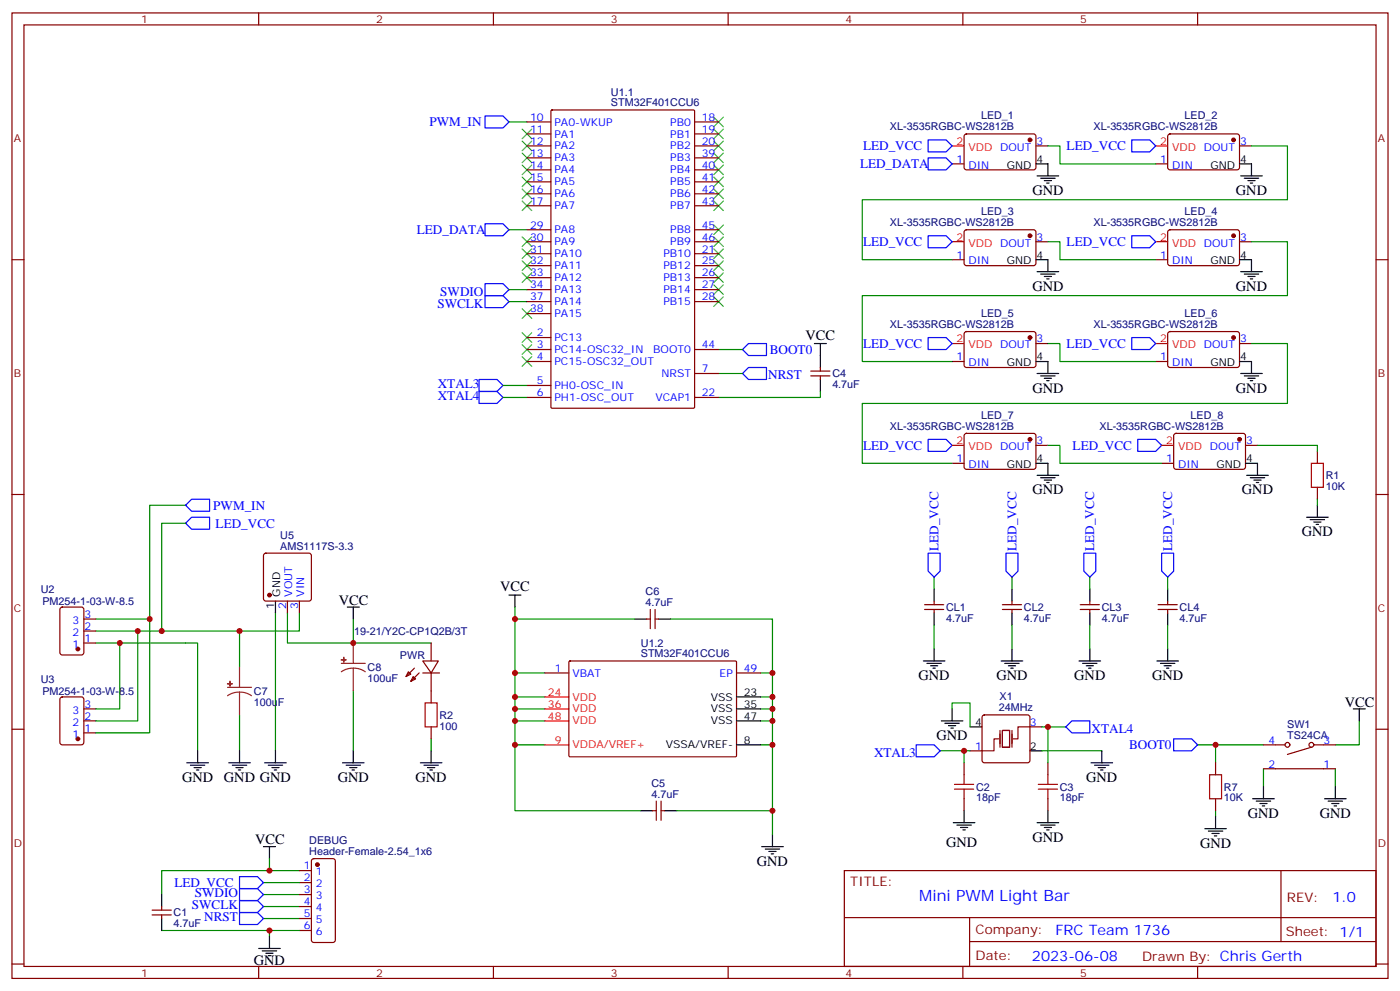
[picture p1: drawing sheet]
<svg xmlns="http://www.w3.org/2000/svg" width="412mm" height="292mm" viewBox="0 0 412 292" stroke-linecap="round" stroke-linejoin="round" font-family="sans-serif">
<g fill="none" stroke="#870000" stroke-width=".35">
<path d="M3.5 3.8h405.4v284.3h-405.4zM7.1 7.3h398.2v277.3h-398.2zM76.2 3.8v3.5M145.3 3.8v3.5M214.5 3.8v3.5M283.6 3.8v3.5M352.8 3.8v3.5M155.2 35.9h7.1M155.2 39.4h7.1M162.3 32.6l.3-.2h41.7l.3 .2v87.3l-.2 .3h-41.8l-.3-.2zM204.6 35.9h7.1M204.6 39.4h7.1"/>
<path d="M284.2 39.6l.5-.2 20 .1 .5 .6-.1 9.5-.7 .4h-20l-.4-.7v-9.2zM344.2 39.6l.5-.2 20 .1 .4 .6v9.5l-.7 .4h-20l-.4-.7v-9.2zM155.2 43h7.1M155.2 46.5h7.1M155.2 50h7.1M155.2 53.6h7.1M155.2 57.1h7.1M204.6 43h7.1M204.6 46.5h7.1M204.6 50h7.1M204.6 53.6h7.1M204.6 57.1h7.1"/>
<path d="M280.5 48.3h3.5M305.2 43h3.5M340.4 48.3h3.6M365.1 43h3.6M3.5 76.5h3.6M155.2 71.2h7.1M155.2 60.6h7.1M155.2 67.7h7.1M155.2 74.7h7.1M155.2 78.2h7.1M204.6 71.2h7.1M204.6 60.6h7.1"/>
<path d="M204.6 67.7h7.1M204.6 74.7h7.1M204.6 78.2h7.1M280.5 76.5h3.5M284.2 67.9l.5-.2h20l.5 .7-.1 9.4-.7 .4h-20l-.4-.7v-9.1zM305.2 71.2h3.5M340.4 76.5h3.6M344.2 67.9l.5-.2h20l.4 .7v9.4l-.7 .4h-20l-.4-.7v-9.1zM365.1 71.2h3.6M405.3 76.5h3.6M155.2 81.8h7.1M155.2 85.3h7.1"/>
<path d="M155.2 88.8h7.1M155.2 92.4h7.1M155.2 99.4h7.1M204.6 81.8h7.1M204.6 85.3h7.1M204.6 88.8h7.1M284.2 97.9l.5-.3 20 .1 .5 .7-.1 9.4-.7 .4h-20l-.4-.7v-9.1zM344.2 97.9l.5-.3 20 .1 .4 .7v9.4l-.7 .4h-20l-.4-.7v-9.1zM155.2 106.5h7.1M155.2 102.9h7.1M155.2 113.5h7.1M155.2 117.1h7.1"/>
<path d="M204.6 102.9h7.1M204.6 117.1h7.1M204.6 110h7.1M238.8 109.3h5.7M238.8 110.7h5.7M241.7 108.2v1.1M241.7 110.7v1.1M280.5 106.5h3.5M305.2 101.2h3.5M340.4 106.5h3.6M365.1 101.2h3.6M280.5 136.5h3.5"/>
<path d="M284.2 127.8l.5-.2 20 .1 .5 .6-.1 9.5-.7 .4h-20l-.4-.7v-9.2zM305.2 131.2h3.5M342.2 136.5h3.5M346 127.8l.4-.2 20.1 .1 .4 .6-.1 9.5-.6 .4h-20l-.5-.7v-9.2zM366.9 131.2h3.5M388.1 132.9v3.6M3.5 145.6h3.6M388.1 143.5v3.5M405.3 145.6h3.6M17.9 179l.4-.2h5.7l.6 .4 .1 13-.5 .6-5.9 .1-.6-.5-.1-12.9zM77.8 163.1l.5-.2h12.7l.5 .2 .2 .5v12.7l-.2 .5-.5 .2h-12.7l-.5-.2-.2-.5v-12.7zM84.7 177v3.6"/>
<path d="M88.2 177v3.6M191.6 179.5v5.6M193 179.5v5.6M272.3 178.1h5.7M272.3 179.5h5.7M275.2 177v1.1M275.2 179.5v1.1M295.3 178.1h5.6M295.3 179.5h5.6M298.1 177v1.1M298.1 179.5v1.1M318.2 178.1h5.6"/>
<path d="M318.2 179.5h5.6M321 177v1.1M321 179.5v1.1M341.1 178.1h5.7M341.1 179.5h5.7M344 177v1.1M344 179.5v1.1M24.7 182.3h3.5M24.7 189.4h3.5M24.7 185.8h3.5M120.3 197.8l.7 .7-1.4 .7zM121.7 199.2l.7 .8-1.4 .7z"/>
<path d="M122.1 196.8l-2.5 2.4M123.5 198.2l-2.5 2.5M124.5 194.7h4.6l-2.1 3.5zM124.5 198.2h5M127 189.4v5.3M127 198.2v8.8M160.5 198.2h7.1M167.6 194.8l.3-.1h48.9l.2 .3-.1 27.7-.3 .2-48.9-.1-.1-.3zM190.5 182.3h1.1M193 182.3h1M217 198.2h7M3.5 214.8h3.6"/>
<path d="M17.9 205.5l.4-.3h5.7l.6 .5 .1 13-.5 .6-5.9 .1-.6-.5-.1-12.9zM24.7 215.8h3.5M24.7 212.3h3.5M24.7 208.8h3.5M127 214.1v3.5M289.5 210.7l.5-.2h12.7l.5 .2 .2 .5v12.7l-.2 .5-.5 .2h-12.7l-.5-.2-.2-.5v-12.7zM303.4 214.1h3.5M372.2 219.4h6.3M387 219.4h6.3M405.3 214.8h3.6M192.3 238.8h1M193.3 235.9v5.7"/>
<path d="M194.7 235.9v5.7M194.7 238.8h1.1M284 224.6v3.6M284 235.2v3.6M285.8 221.1h3.5M308.7 224.6v3.6M308.7 235.2v3.6M358.1 224.6v3.6M358.1 235.2v3.6M372.2 226.4h21.1M386.3 220.1l-7.1 2.1M88.2 256.4h3.5"/>
<path d="M88.2 259.9h3.5M92 253.1l.4-.2h5.7l.6 .4 .1 23.6-.5 .6-5.9 .1-.6-.5-.1-23.5zM248.7 256.4h156.6v28.2h-156.6zM377.3 256.4v20.9M44.8 268h5.6M44.8 269.5h5.6M47.6 267v1M47.6 269.5v1M88.2 263.5h3.5M88.2 267h3.5M88.2 270.5h3.5M88.2 274h3.5"/>
<path d="M248.7 270.2h156.5M285.6 277.3h119.6M285.6 270.2v14.2M3.5 283.9h3.6M76.2 284.6v3.5M145.3 284.6v3.5M214.5 284.6v3.5M283.6 284.6v3.5M352.8 284.6v3.5M405.3 283.9h3.6"/>
<circle cx="379.2" cy="219.4" r=".71"/>
<circle cx="386.3" cy="219.4" r=".71"/>
</g>
<g fill="#870000" stroke="#870000" stroke-width=".35">
<circle cx="363.4" cy="41.2" r=".53"/>
<circle cx="303.4" cy="41.2" r=".53"/>
<circle cx="363.4" cy="69.4" r=".53"/>
<circle cx="303.4" cy="69.4" r=".53"/>
<circle cx="363.4" cy="99.4" r=".53"/>
<circle cx="303.4" cy="99.4" r=".53"/>
<circle cx="79.4" cy="175.3" r=".53"/>
<circle cx="365.1" cy="129.4" r=".53"/>
<circle cx="303.4" cy="129.4" r=".53"/>
<circle cx="93.5" cy="254.6" r=".53"/>
<circle cx="22.9" cy="191.1" r=".53"/>
<circle cx="22.9" cy="217.6" r=".53"/>
</g>
<path d="M280.5 43h3.5M340.4 43h3.6M280.5 71.2h3.5M340.4 71.2h3.6M280.5 101.2h3.5M340.4 101.2h3.6M280.5 131.2h3.5M342.2 131.2h3.5M160.5 219.4h7.1M160.5 205.2h7.1M160.5 208.8h7.1M160.5 212.3h7.1" fill="none" stroke="#f00" stroke-width=".35"/>
<g fill="none" stroke="#000" stroke-width=".35">
<path d="M305.2 48.3h3.5v3.5M305.5 51.8h6.4M306.6 52.5h4.2M307.6 53.2h2.1M308.3 53.9h.7M365.1 48.3h3.6v3.5M365.5 51.8h6.3M366.5 52.5h4.3M367.6 53.2h2.1M368.3 53.9h.7M305.2 76.5h3.5v3.5M365.1 76.5h3.6v3.5"/>
<path d="M305.5 80h6.4M306.6 80.7h4.2M307.6 81.4h2.1M308.3 82.1h.7M365.5 80h6.3M366.5 80.7h4.3M367.6 81.4h2.1M368.3 82.1h.7M239.9 101.2h3.5M241.7 101.2v7M241.7 111.8v3.5M305.2 106.5h3.5v3.5"/>
<path d="M305.5 110h6.4M306.6 110.7h4.2M307.6 111.4h2.1M308.3 112.1h.7M365.1 106.5h3.6v3.5M365.5 110h6.3M366.5 110.7h4.3M367.6 111.4h2.1M368.3 112.1h.7M305.2 136.5h3.5v3.5M305.5 140h6.4M366.9 136.5h3.5v3.5"/>
<path d="M367.2 140h6.4M306.6 140.7h4.2M307.6 141.4h2.1M308.3 142.1h.7M368.3 140.7h4.2M369.4 141.4h2.1M370.1 142.1h.7M384.9 152.3h6.3M385.9 153h4.3M387 153.7h2.1M387.7 154.4h.7M388.1 148.8v3.5"/>
<path d="M81.1 177v3.6M102.3 178.8h3.5M104.1 178.8v3.5M149.9 175.3h3.6M151.7 175.3v3.5M275.2 173.5v3.5M298.1 173.5v3.5M321 173.5v3.5M344 173.5v3.5M187 182.3h3.5M194 182.3h3.6M272 194.7h6.3"/>
<path d="M273 195.4h4.3M274.1 196.1h2.1M274.8 196.8h.7M275.2 180.6v3.5M275.2 191.1v3.6M294.9 194.7h6.4M296 195.4h4.2M297 196.1h2.2M297.7 196.8h.7M298.1 180.6v3.5M298.1 191.1v3.6M317.9 194.7h6.3"/>
<path d="M318.9 195.4h4.2M320 196.1h2.1M320.7 196.8h.7M321 180.6v3.5M321 191.1v3.6M340.8 194.7h6.3M341.8 195.4h4.3M342.9 196.1h2.1M343.6 196.8h.7M344 180.6v3.5M344 191.1v3.6M217 212.3h7"/>
<path d="M217 208.8h7M217 219.4h7M217 205.2h7M277.3 212.3h6.3M278.3 213h4.3M279.4 213.7h2.1M280.1 214.4h.7M280.5 208.8v3.5M285.8 214.1h3.5M398.6 208.8h3.6M400.4 208.8v3.5M55 224.6h6.4"/>
<path d="M56.1 225.4h4.2M57.1 226.1h2.2M57.9 226.8h.7M58.2 221.1v3.5M67.4 224.6h6.3M68.4 225.4h4.3M69.5 226.1h2.1M70.2 226.8h.7M70.6 221.1v3.5M78 224.6h6.3M79 225.4h4.3M80.1 226.1h2.1"/>
<path d="M80.8 226.8h.7M81.1 221.1v3.5M100.9 224.6h6.3M102 225.4h4.2M103 226.1h2.1M103.7 226.8h.7M104.1 221.1v3.5M123.8 224.6h6.4M124.9 225.4h4.2M125.9 226.1h2.2M126.6 226.8h.8M127 221.1v3.5"/>
<path d="M188.7 238.8h3.6M195.8 238.8h3.5M284 238.8v3.5M303.4 221.1h3.5M308.7 238.8v3.5M321.4 224.6h6.3M322.4 225.4h4.3M323.5 226.1h2.1M324.2 226.8h.7M324.6 221.1v3.5M369 235.2h6.4M370.1 235.9h4.2"/>
<path d="M371.1 236.6h2.1M371.8 237.3h.7M372.2 231.7v3.5M390.2 235.2h6.3M391.2 235.9h4.3M392.3 236.6h2.1M393 237.3h.7M393.3 231.7v3.5M77.6 249.3h3.5M79.4 249.3v3.6M224.4 249.3h6.3M225.4 250h4.3"/>
<path d="M226.5 250.8h2.1M227.2 251.5h.7M227.5 245.8v3.5M280.8 242.3h6.4M281.9 243h4.2M282.9 243.7h2.1M283.6 244.4h.7M305.5 242.3h6.4M306.6 243h4.2M307.6 243.7h2.1M308.3 244.4h.7M354.9 244.1h6.3"/>
<path d="M356 244.8h4.2M357 245.5h2.1M357.7 246.2h.7M358.1 240.5v3.6M47.6 263.5v3.5M47.6 270.5v3.5M76.2 279.3h6.3M79.4 275.8v3.5M77.3 280h4.2M78.3 280.7h2.1M79 281.4h.7"/>
</g>
<g fill="none" stroke="#008700" stroke-width=".35">
<path d="M149.9 35.9h5.3M308.7 43h3.5v5.3h28.2M368.7 43h10.5v15.8h-125.2v17.7h26.5M149.9 67.7h5.3M308.7 71.2h3.5v5.3h28.2M368.7 71.2h10.5v15.9h-125.2v19.4h26.5M149.9 85.3h5.3M149.9 88.8h5.3M148.2 117.1h7M148.2 113.5h7M211.7 110h7M211.7 102.9h7"/>
<path d="M241.7 115.3v1.8h-30M308.7 101.2h3.5v5.3h28.2M368.7 101.2h10.5v17.6h-125.2v17.7h26.5M308.7 131.2h3.5v5.3h30M370.4 131.2h17.7v1.7M54.7 148.8h-10.6v33.5h-15.9M54.7 154.1h-7.1v31.7M388.1 147v1.8M151.7 178.8v19.4h8.8M275.2 170v3.5M298.1 170v3.5M321 170v3.5"/>
<path d="M344 170v3.5M28.2 189.4h30v31.7M35.3 189.4v19.4h-7.1M40.6 185.8v26.5h-12.4M44.1 182.3v33.5h-15.9M70.6 185.8v10.6M81.1 180.6v40.5M84.7 180.6v8.8h19.4v-7.1M88.2 180.6v5.2h-60M104.1 189.4h22.9M151.7 198.2v7h8.8M151.7 182.3h35.3"/>
<path d="M197.6 182.3h29.9v22.9M224 198.2h3.5M275.2 184.1v7M298.1 184.1v7M321 184.1v7M344 184.1v7M70.6 210.5v10.6M104.1 203.5v17.6M127 217.6v3.5M151.7 205.2v3.6h8.8M151.7 208.8v3.5h8.8M151.7 212.3v7.1h8.8"/>
<path d="M151.7 219.4v19.4h37M224 205.2h3.5v40.6M224 219.4h3.5M224 208.8h3.5M224 212.3h3.5M280.5 208.8v-1.8h5.3v7.1M306.9 214.1h7.1M308.7 214.1v10.5M352.8 219.4h19.4M358.1 219.4v5.2M400.4 212.3v7.1h-7.1M199.3 238.8h28.2"/>
<path d="M276.9 221.1h8.9M284 221.1v3.5M306.9 221.1h17.7M358.1 238.8v1.7M372.2 226.4v5.3M393.3 226.4v5.3M77.6 259.9h10.6M79.4 252.9v3.5M88.2 256.4h-40.6v7.1M47.6 274h31.8v1.8M77.6 267h10.6M77.6 263.5h10.6"/>
<path d="M77.6 270.5h10.6M79.4 274h8.8"/>
</g>
<g fill="none" stroke="#00f" stroke-width=".35">
<path d="M142.9 34.1h5.3l1.7 1.8-1.7 1.8h-5.3zM273.4 41.2h5.3l1.8 1.8-1.8 1.7h-5.3zM273.4 46.5h5.3l1.8 1.8-1.8 1.7h-5.3zM333.4 41.2h5.3l1.7 1.8-1.7 1.7h-5.3zM142.9 65.9h5.3l1.7 1.8-1.7 1.7h-5.3zM273.4 69.4h5.3l1.8 1.8-1.8 1.8h-5.3zM333.4 69.4h5.3l1.7 1.8-1.7 1.8h-5.3zM142.9 83.5h5.3l1.7 1.8-1.7 1.8h-5.3zM142.9 87.1h5.3l1.7 1.7-1.7 1.8h-5.3zM273.4 99.4h5.3l1.8 1.8-1.8 1.7h-5.3zM333.4 99.4h5.3l1.7 1.8-1.7 1.7h-5.3zM141.1 115.3h5.3l1.8 1.8-1.8 1.7h-5.3z"/>
<path d="M141.1 111.8h5.3l1.8 1.7-1.8 1.8h-5.3zM220.5 101.2h5.3v3.5h-5.3l-1.8-1.8zM220.5 108.2h5.3v3.6h-5.3l-1.8-1.8zM273.4 129.4h5.3l1.8 1.8-1.8 1.7h-5.3zM335.1 129.4h5.3l1.8 1.8-1.8 1.7h-5.3zM54.7 154.1l1.7-1.8h5.3v3.6h-5.3zM56.4 147h5.3v3.6h-5.3l-1.7-1.8zM273.4 162.9h3.5v5.3l-1.7 1.8-1.8-1.8zM296.3 162.9h3.6v5.3l-1.8 1.8-1.8-1.8zM319.3 162.9h3.5v5.3l-1.8 1.8-1.7-1.8zM342.2 162.9h3.5v5.3l-1.7 1.8-1.8-1.8zM269.9 219.4h5.3l1.7 1.7-1.7 1.8h-5.3z"/>
<path d="M315.7 212.3h5.3v3.5h-5.3l-1.7-1.7zM345.7 217.6h5.3l1.8 1.8-1.8 1.7h-5.3zM70.6 258.2h5.2l1.8 1.7-1.8 1.8h-5.2zM70.6 268.7h5.2l1.8 1.8-1.8 1.8h-5.2zM70.6 261.7h5.2l1.8 1.8-1.8 1.7h-5.2zM70.6 265.2h5.2l1.8 1.8-1.8 1.7h-5.2z"/>
</g>
<path d="M386.3 136.5h3.5v7h-3.5zM125.2 207h3.6v7.1h-3.6zM281.2 232.4h5.6M281.2 231h5.6M284 228.2v2.8M284 232.4v2.8M305.9 232.4h5.6M305.9 231h5.6M308.7 228.2v2.8M308.7 232.4v2.8M356.3 228.2h3.5v7h-3.5z" fill="none" stroke="#a10000" stroke-width=".35"/>
<path d="M294.2 217.6h-1.4v3.5h-3.5M294.6 215.1v5M295.3 215.1h2.1v5h-2.1zM298.1 215.1v5M303.4 214.1h-3.5v3.5h-1.5" fill="none" stroke="#870012" stroke-width=".35"/>
<path d="M70.6 196.4v6M100.5 195.4h7.1M104.1 196.8l1.8 .2 1.7 .8M104.1 196.8l-1.9 .2-1.7 .8M104.1 189.4v6M104.1 196.8v6.7M67 202.4h7.1M70.6 203.8l1.8 .3 1.7 .8M70.6 203.8l-1.9 .3-1.7 .8M70.6 203.8v6.7" fill="none" stroke="#8c2424" stroke-width=".35"/>
<g fill="#8c2424" stroke="#8c2424" stroke-width=".35">
<path d="M100.5 194.3h1.5z"/>
<path d="M101.2 193.6l.1 1.4z"/>
<path d="M67 201.4h1.4z"/>
<path d="M67.7 200.7l.1 1.4z"/>
</g>
<g fill="none" stroke="#3c3" stroke-width=".35">
<path d="M153.8 38l2.8 2.9M156.6 38l-2.8 2.9M210.3 38l2.8 2.9M210.3 34.5l2.8 2.8M213.1 38l-2.8 2.9M213.1 34.5l-2.8 2.8M153.8 41.6l2.8 2.8M153.8 45.1l2.8 2.8M153.8 48.6l2.8 2.8M153.8 52.1l2.8 2.9M153.8 55.7l2.8 2.8M153.8 59.2l2.8 2.8"/>
<path d="M156.6 41.6l-2.8 2.8M156.6 45.1l-2.8 2.8M156.6 48.6l-2.8 2.8M156.6 52.1l-2.8 2.9M156.6 55.7l-2.8 2.8M156.6 59.2l-2.8 2.8M210.3 59.2l2.8 2.8M210.3 55.7l2.8 2.8M210.3 52.1l2.8 2.9M210.3 48.6l2.8 2.8M210.3 45.1l2.8 2.8M210.3 41.6l2.8 2.8"/>
<path d="M213.1 41.6l-2.8 2.8M213.1 45.1l-2.8 2.8M213.1 48.6l-2.8 2.8M213.1 59.2l-2.8 2.8M213.1 55.7l-2.8 2.8M213.1 52.1l-2.8 2.9M153.8 69.8l2.8 2.8M153.8 73.3l2.8 2.8M153.8 76.8l2.8 2.9M156.6 69.8l-2.8 2.8M156.6 73.3l-2.8 2.8M156.6 76.8l-2.8 2.9"/>
<path d="M210.3 66.3l2.8 2.8M210.3 69.8l2.8 2.8M210.3 73.3l2.8 2.8M210.3 76.8l2.8 2.9M213.1 66.3l-2.8 2.8M213.1 69.8l-2.8 2.8M213.1 73.3l-2.8 2.8M213.1 76.8l-2.8 2.9M153.8 98l2.8 2.8M153.8 90.9l2.8 2.9M153.8 80.4l2.8 2.8M156.6 98l-2.8 2.8"/>
<path d="M156.6 90.9l-2.8 2.9M156.6 80.4l-2.8 2.8M210.3 80.4l2.8 2.8M210.3 83.9l2.8 2.8M210.3 87.4l2.8 2.8M213.1 80.4l-2.8 2.8M213.1 83.9l-2.8 2.8M213.1 87.4l-2.8 2.8M153.8 101.5l2.8 2.9M153.8 105.1l2.8 2.8M156.6 101.5l-2.8 2.9M156.6 105.1l-2.8 2.8"/>
</g>
<g fill="#c00">
<circle cx="104.1" cy="189.4" r=".88"/>
<circle cx="70.6" cy="185.8" r=".88"/>
<circle cx="47.6" cy="185.8" r=".88"/>
<circle cx="358.1" cy="219.4" r=".88"/>
<circle cx="284" cy="221.1" r=".88"/>
<circle cx="308.7" cy="214.1" r=".88"/>
<circle cx="151.7" cy="198.2" r=".88"/>
<circle cx="151.7" cy="205.2" r=".88"/>
<circle cx="151.7" cy="208.8" r=".88"/>
<circle cx="151.7" cy="212.3" r=".88"/>
<circle cx="227.5" cy="208.8" r=".88"/>
<circle cx="227.5" cy="212.3" r=".88"/>
<circle cx="227.5" cy="219.4" r=".88"/>
<circle cx="151.7" cy="182.3" r=".88"/>
<circle cx="227.5" cy="205.2" r=".88"/>
<circle cx="151.7" cy="219.4" r=".88"/>
<circle cx="227.5" cy="238.8" r=".88"/>
<circle cx="227.5" cy="198.2" r=".88"/>
<circle cx="79.4" cy="274" r=".88"/>
<circle cx="79.4" cy="256.4" r=".88"/>
<circle cx="35.3" cy="189.4" r=".88"/>
<circle cx="40.6" cy="185.8" r=".88"/>
<circle cx="44.1" cy="182.3" r=".88"/>
</g>
<text font-size="4.6" fill="#00f" x="270.8" y="265.4">Mini PWM Light Bar</text>
<g font-size="4.2">
<text x="304.1" y="57.4">GND</text>
<text x="364.1" y="57.4">GND</text>
<text x="304.1" y="85.7">GND</text>
<text x="364.1" y="85.7">GND</text>
<text x="237.3" y="100">VCC</text>
<text x="304.1" y="115.6">GND</text>
<text x="364.1" y="115.6">GND</text>
<text x="304.1" y="145.6">GND</text>
<text x="365.8" y="145.6">GND</text>
<text x="383.5" y="158">GND</text>
<text x="99.8" y="178.1">VCC</text>
<text x="147.3" y="174.1">VCC</text>
<text x="270.6" y="200.3">GND</text>
<text x="293.5" y="200.3">GND</text>
<text x="316.4" y="200.3">GND</text>
<text x="339.4" y="200.3">GND</text>
<text x="396.2" y="208.1">VCC</text>
<text x="275.9" y="217.9">GND</text>
<text x="53.6" y="230.3">GND</text>
<text x="66" y="230.3">GND GND</text>
<text x="99.5" y="230.3">GND</text>
<text x="122.4" y="230.3">GND</text>
<text x="320" y="230.3">GND</text>
<text x="367.6" y="240.9">GND</text>
<text x="388.8" y="240.9">GND</text>
<text x="75.1" y="248.6">VCC</text>
<text x="278.7" y="249.3">GND</text>
<text x="304.1" y="247.9">GND</text>
<text x="353.5" y="249.7">GND</text>
<text x="223" y="255">GND</text>
<text x="74.8" y="284.3">GND</text>
</g>
<g font-size="4.2" fill="#00f">
<text x="392.5" y="265.7">1.0</text>
<text x="310.9" y="275.2">FRC Team 1736</text>
<text x="304" y="283">2023-06-08</text>
</g>
<g font-size="3.9" fill="#00f">
<text x="126.5" y="37.2">PWM_IN</text>
<text x="254.2" y="44.2">LED_VCC</text>
<text x="314.2" y="44.2">LED_VCC</text>
<text x="253.3" y="49.5">LED_DATA</text>
<text x="122.8" y="68.9">LED_DATA</text>
<text x="254.2" y="72.4">LED_VCC</text>
<text x="314.2" y="72.4">LED_VCC</text>
<text x="129.7" y="87.1">SWDIO</text>
<text x="128.8" y="90.6">SWCLK</text>
<text x="226.8" y="104.3">BOOT0</text>
<text x="254.2" y="102.4">LED_VCC</text>
<text x="314.2" y="102.4">LED_VCC</text>
<text x="226.3" y="111.8">NRST</text>
<text x="129" y="117.9">XTAL4</text>
<text x="129" y="114.4">XTAL3</text>
<text x="254.2" y="132.4">LED_VCC</text>
<text x="316" y="132.4">LED_VCC</text>
<text x="62.8" y="150.1">PWM_IN</text>
<text x="63.5" y="155.4">LED_VCC</text>
<text x="276.5" y="162.2" transform="rotate(-90 276.5 162.2)">LED_VCC</text>
<text x="299.4" y="162.2" transform="rotate(-90 299.4 162.2)">LED_VCC</text>
<text x="322.3" y="162.2" transform="rotate(-90 322.3 162.2)">LED_VCC</text>
<text x="345.2" y="162.2" transform="rotate(-90 345.2 162.2)">LED_VCC</text>
<text x="321.6" y="215.8">XTAL4</text>
<text x="332.6" y="220.6">BOOT0</text>
<text x="257.5" y="222.9">XTAL3</text>
<text x="51.4" y="261.2">LED_VCC</text>
<text x="56.5" y="267.7">SWCLK</text>
<text x="57.4" y="264.2">SWDIO</text>
<text x="60.2" y="271.3">NRST</text>
</g>
<g font-size="3.9" fill="#800">
<text x="250.5" y="261">TITLE:</text>
<text x="379.1" y="265.7">REV:</text>
<text x="287.4" y="275.2">Company:</text>
<text x="378.7" y="275.8">Sheet: 1/1</text>
<text x="287.4" y="282.9">Date:</text>
<text x="336.4" y="282.9">Drawn By: Chris Gerth</text>
</g>
<g font-size="3.2" fill="#800">
<text x="41.6" y="6.8">1</text>
<text x="110.8" y="6.8">2</text>
<text x="179.9" y="6.8">3</text>
<text x="249.1" y="6.8">4</text>
<text x="318.2" y="6.8">5</text>
<text x="4.1" y="41.9">A</text>
<text x="405.9" y="41.9">A</text>
<text x="4.1" y="111.1">B</text>
<text x="405.9" y="111.1">B</text>
<text x="4.1" y="180.2">C</text>
<text x="405.9" y="180.2">C</text>
<text x="4.1" y="249.3">D</text>
<text x="405.9" y="249.3">D</text>
<text x="41.6" y="287.6">1</text>
<text x="110.8" y="287.6">2</text>
<text x="179.9" y="287.6">3</text>
<text x="249.1" y="287.6">4</text>
<text x="318.2" y="287.6">5</text>
</g>
<g font-size="3.2" fill="#000080">
<text x="180" y="28.2">U1.1</text>
<text x="180" y="31.3">STM32F401CCU6</text>
<text x="289" y="35.1">LED_1</text>
<text x="349" y="35.1">LED_2</text>
<text x="262.2" y="38.3">XL-3535RGBC-WS2812B</text>
<text x="322.1" y="38.3">XL-3535RGBC-WS2812B</text>
<text x="289" y="63.4">LED_3</text>
<text x="349" y="63.4">LED_4</text>
<text x="262.2" y="66.5">XL-3535RGBC-WS2812B</text>
<text x="322.1" y="66.5">XL-3535RGBC-WS2812B</text>
<text x="289" y="93.3">LED_5</text>
<text x="349" y="93.3">LED_6</text>
<text x="262.2" y="96.5">XL-3535RGBC-WS2812B</text>
<text x="322.1" y="96.5">XL-3535RGBC-WS2812B</text>
<text x="245.2" y="111.1">C4</text>
<text x="245.2" y="114.3">4.7uF</text>
<text x="289" y="123.3">LED_7</text>
<text x="350.7" y="123.3">LED_8</text>
<text x="262.2" y="126.5">XL-3535RGBC-WS2812B</text>
<text x="323.9" y="126.5">XL-3535RGBC-WS2812B</text>
<text x="390.5" y="141.1">R1</text>
<text x="390.5" y="144.3">10K</text>
<text x="82.6" y="161.9">AMS1117S-3.3</text>
<text x="82.6" y="158.7">U5</text>
<text x="12" y="174.7">U2</text>
<text x="12.5" y="178.2">PM254-1-03-W-8.5</text>
<text x="190.2" y="178.4">4.7uF</text>
<text x="190.2" y="175.4">C6</text>
<text x="278.7" y="179.9">CL1</text>
<text x="301.6" y="179.9">CL2</text>
<text x="324.6" y="179.9">CL3</text>
<text x="347.5" y="179.9">CL4</text>
<text x="278.7" y="183.1">4.7uF</text>
<text x="301.6" y="183.1">4.7uF</text>
<text x="324.6" y="183.1">4.7uF</text>
<text x="347.5" y="183.1">4.7uF</text>
<text x="104.4" y="186.9">19-21/Y2C-CP1Q2B/3T</text>
<text x="188.8" y="190.5">U1.2</text>
<text x="108.3" y="197.6">C8</text>
<text x="117.8" y="194">PWR</text>
<text x="188.8" y="193.6">STM32F401CCU6</text>
<text x="12" y="201.1">U3</text>
<text x="108.3" y="200.7">100uF</text>
<text x="12.5" y="204.7">PM254-1-03-W-8.5</text>
<text x="74.8" y="207.8">100uF</text>
<text x="74.8" y="204.6">C7</text>
<text x="294.2" y="209.4">24MHz</text>
<text x="294.4" y="206.2">X1</text>
<text x="129.5" y="214.9">100</text>
<text x="129.5" y="211.7">R2</text>
<text x="379.2" y="214.4">SW1</text>
<text x="379.2" y="217.6">TS24CA</text>
<text x="191.9" y="231.7">C5</text>
<text x="287.5" y="232.9">C2</text>
<text x="312.2" y="232.9">C3</text>
<text x="360.5" y="232.8">R7</text>
<text x="191.9" y="234.9">4.7uF</text>
<text x="287.5" y="236">18pF</text>
<text x="312.2" y="236">18pF</text>
<text x="360.5" y="236">10K</text>
<text x="91.1" y="251.8">Header-Female-2.54_1x6</text>
<text x="91.1" y="248.7">DEBUG</text>
<text x="51.2" y="269.9">C1</text>
<text x="51.2" y="273.1">4.7uF</text>
</g>
<g font-size="3.2" fill="#00f">
<text x="156.1" y="35.6">10</text>
<text x="206.7" y="35.6">18</text>
<text x="156.1" y="39.1">11</text>
<text x="163.3" y="37">PA0-WKUP</text>
<text x="163.3" y="40.5">PA1</text>
<text x="197.4" y="37">PB0</text>
<text x="197.4" y="40.5">PB1</text>
<text x="206.7" y="39.1">19</text>
<text x="156.1" y="42.6">12</text>
<text x="156.1" y="46.1">13</text>
<text x="163.3" y="44">PA2</text>
<text x="163.3" y="47.6">PA3</text>
<text x="197.4" y="44">PB2</text>
<text x="197.4" y="47.6">PB3</text>
<text x="206.7" y="42.6">20</text>
<text x="206.7" y="46.1">39</text>
<text x="281.8" y="47.9">1</text>
<text x="294.6" y="44.4">DOUT</text>
<text x="305.3" y="42.6">3</text>
<text x="341.8" y="47.9">1</text>
<text x="354.6" y="44.4">DOUT</text>
<text x="365.3" y="42.6">3</text>
<text x="156.1" y="49.7">14</text>
<text x="156.1" y="53.2">15</text>
<text x="163.3" y="51.1">PA4</text>
<text x="197.4" y="51.1">PB4</text>
<text x="206.7" y="49.7">40</text>
<text x="206.7" y="53.2">41</text>
<text x="285.3" y="49.7">DIN</text>
<text x="345.3" y="49.7">DIN</text>
<text x="156.1" y="56.7">16</text>
<text x="163.3" y="54.6">PA5</text>
<text x="163.3" y="58.1">PA6</text>
<text x="197.4" y="54.6">PB5</text>
<text x="197.4" y="58.1">PB6</text>
<text x="206.7" y="56.7">42</text>
<text x="156.1" y="60.3">17</text>
<text x="163.3" y="61.7">PA7</text>
<text x="197.4" y="61.7">PB7</text>
<text x="206.7" y="60.3">43</text>
<text x="156.1" y="67.3">29</text>
<text x="156.1" y="70.8">30</text>
<text x="163.3" y="68.7">PA8</text>
<text x="197.4" y="68.7">PB8</text>
<text x="206.7" y="67.3">45</text>
<text x="206.7" y="70.8">46</text>
<text x="305.3" y="70.8">3</text>
<text x="365.3" y="70.8">3</text>
<text x="156.1" y="74.4">31</text>
<text x="156.1" y="77.9">32</text>
<text x="163.3" y="72.2">PA9</text>
<text x="163.3" y="75.8">PA10</text>
<text x="195.4" y="75.8">PB10</text>
<text x="197.4" y="72.2">PB9</text>
<text x="206.7" y="74.4">21</text>
<text x="206.7" y="77.9">25</text>
<text x="281.8" y="76.1">1</text>
<text x="285.3" y="77.9">DIN</text>
<text x="294.6" y="72.6">DOUT</text>
<text x="341.8" y="76.1">1</text>
<text x="345.3" y="77.9">DIN</text>
<text x="354.6" y="72.6">DOUT</text>
<text x="156.1" y="81.4">33</text>
<text x="163.3" y="79.3">PA11</text>
<text x="163.3" y="82.8">PA12</text>
<text x="195.4" y="79.3">PB12</text>
<text x="195.4" y="82.8">PB13</text>
<text x="206.7" y="81.4">26</text>
<text x="156.1" y="84.9">34</text>
<text x="156.1" y="88.5">37</text>
<text x="163.3" y="86.4">PA13</text>
<text x="163.3" y="89.9">PA14</text>
<text x="195.4" y="86.4">PB14</text>
<text x="195.4" y="89.9">PB15</text>
<text x="206.7" y="84.9">27</text>
<text x="206.7" y="88.5">28</text>
<text x="156.1" y="92">38</text>
<text x="163.3" y="93.4">PA15</text>
<text x="158.1" y="99.1">2</text>
<text x="163.3" y="100.5">PC13</text>
<text x="305.3" y="100.8">3</text>
<text x="365.3" y="100.8">3</text>
<text x="158.1" y="102.6">3</text>
<text x="158.1" y="106.1">4</text>
<text x="163.3" y="104">PC14-OSC32_IN</text>
<text x="163.3" y="107.5">PC15-OSC32_OUT</text>
<text x="192.4" y="104">BOOT0</text>
<text x="206.7" y="102.6">44</text>
<text x="281.8" y="106.1">1</text>
<text x="285.3" y="107.9">DIN</text>
<text x="294.6" y="102.6">DOUT</text>
<text x="341.8" y="106.1">1</text>
<text x="345.3" y="107.9">DIN</text>
<text x="354.6" y="102.6">DOUT</text>
<text x="158.1" y="113.2">5</text>
<text x="194.8" y="111.1">NRST</text>
<text x="206.7" y="109.6">7</text>
<text x="158.1" y="116.7">6</text>
<text x="163.3" y="114.6">PH0-OSC_IN</text>
<text x="163.3" y="118.1">PH1-OSC_OUT</text>
<text x="193.1" y="118.1">VCAP1</text>
<text x="206.7" y="116.7">22</text>
<text x="305.3" y="130.8">3</text>
<text x="367.1" y="130.8">3</text>
<text x="281.8" y="136.1">1</text>
<text x="285.3" y="137.9">DIN</text>
<text x="294.6" y="132.6">DOUT</text>
<text x="343.5" y="136.1">1</text>
<text x="347" y="137.9">DIN</text>
<text x="356.4" y="132.6">DOUT</text>
<text x="84.3" y="179.2" transform="rotate(-90 84.3 179.2)">2</text>
<text x="86.1" y="175.7" transform="rotate(-90 86.1 175.7)">VOUT</text>
<text x="87.8" y="179.2" transform="rotate(-90 87.8 179.2)">3</text>
<text x="89.6" y="175.7" transform="rotate(-90 89.6 175.7)">VIN</text>
<text x="21.4" y="183.7">3</text>
<text x="24.9" y="185.5">2</text>
<text x="24.9" y="182">3</text>
<text x="21.4" y="190.8">1</text>
<text x="21.4" y="187.3">2</text>
<text x="24.9" y="189">1</text>
<text x="163.4" y="197.8">1</text>
<text x="219.1" y="197.8">49</text>
<text x="168.6" y="199.2">VBAT</text>
<text x="212" y="199.2">EP</text>
<text x="24.9" y="208.4">3</text>
<text x="21.4" y="213.7">2</text>
<text x="21.4" y="210.2">3</text>
<text x="24.9" y="215.5">1</text>
<text x="24.9" y="211.9">2</text>
<text x="303.4" y="213.7">3</text>
<text x="21.4" y="217.2">1</text>
<text x="287.3" y="220.8">1</text>
<text x="373.7" y="219">4</text>
<text x="389.8" y="219">3</text>
<text x="373.7" y="226.1">2</text>
<text x="389.8" y="226.1">1</text>
<text x="89.5" y="256">1</text>
<text x="93" y="257.8">1</text>
<text x="89.5" y="259.6">2</text>
<text x="89.5" y="263.1">3</text>
<text x="93" y="261.3">2</text>
<text x="89.5" y="266.6">4</text>
<text x="93" y="264.9">3</text>
<text x="93" y="268.4">4</text>
<text x="89.5" y="270.2">5</text>
<text x="89.5" y="273.7">6</text>
<text x="93" y="271.9">5</text>
<text x="93" y="275.4">6</text>
</g>
<g font-size="3.2" fill="#f00">
<text x="281.8" y="42.6">2</text>
<text x="285.3" y="44.4">VDD</text>
<text x="341.8" y="42.6">2</text>
<text x="345.3" y="44.4">VDD</text>
<text x="281.8" y="70.8">2</text>
<text x="341.8" y="70.8">2</text>
<text x="285.3" y="72.6">VDD</text>
<text x="345.3" y="72.6">VDD</text>
<text x="281.8" y="100.8">2</text>
<text x="341.8" y="100.8">2</text>
<text x="285.3" y="102.6">VDD</text>
<text x="345.3" y="102.6">VDD</text>
<text x="281.8" y="130.8">2</text>
<text x="343.5" y="130.8">2</text>
<text x="285.3" y="132.6">VDD</text>
<text x="347" y="132.6">VDD</text>
<text x="161.4" y="204.9">24</text>
<text x="161.4" y="208.4">36</text>
<text x="168.6" y="206.3">VDD</text>
<text x="168.6" y="209.8">VDD</text>
<text x="161.4" y="211.9">48</text>
<text x="168.6" y="213.4">VDD</text>
<text x="163.4" y="219">9</text>
<text x="168.6" y="220.4">VDDA/VREF+</text>
</g>
<g font-size="3.2">
<text x="305.3" y="47.9">4</text>
<text x="365.3" y="47.9">4</text>
<text x="296.6" y="49.7">GND</text>
<text x="356.5" y="49.7">GND</text>
<text x="296.6" y="77.9">GND</text>
<text x="305.3" y="76.1">4</text>
<text x="356.5" y="77.9">GND</text>
<text x="365.3" y="76.1">4</text>
<text x="296.6" y="107.9">GND</text>
<text x="305.3" y="106.1">4</text>
<text x="356.5" y="107.9">GND</text>
<text x="365.3" y="106.1">4</text>
<text x="296.6" y="137.9">GND</text>
<text x="305.3" y="136.1">4</text>
<text x="358.3" y="137.9">GND</text>
<text x="367.1" y="136.1">4</text>
<text x="80.8" y="179.2" transform="rotate(-90 80.8 179.2)">1</text>
<text x="82.5" y="175.7" transform="rotate(-90 82.5 175.7)">GND</text>
<text x="209.4" y="206.3">VSS</text>
<text x="209.4" y="209.8">VSS</text>
<text x="219.1" y="204.9">23</text>
<text x="219.1" y="208.4">35</text>
<text x="209.4" y="213.4">VSS</text>
<text x="219.1" y="211.9">47</text>
<text x="287.3" y="213.7">4</text>
<text x="196.1" y="220.4">VSSA/VREF-</text>
<text x="219.1" y="219">8</text>
<text x="303.4" y="220.8">2</text>
</g>
</svg>
